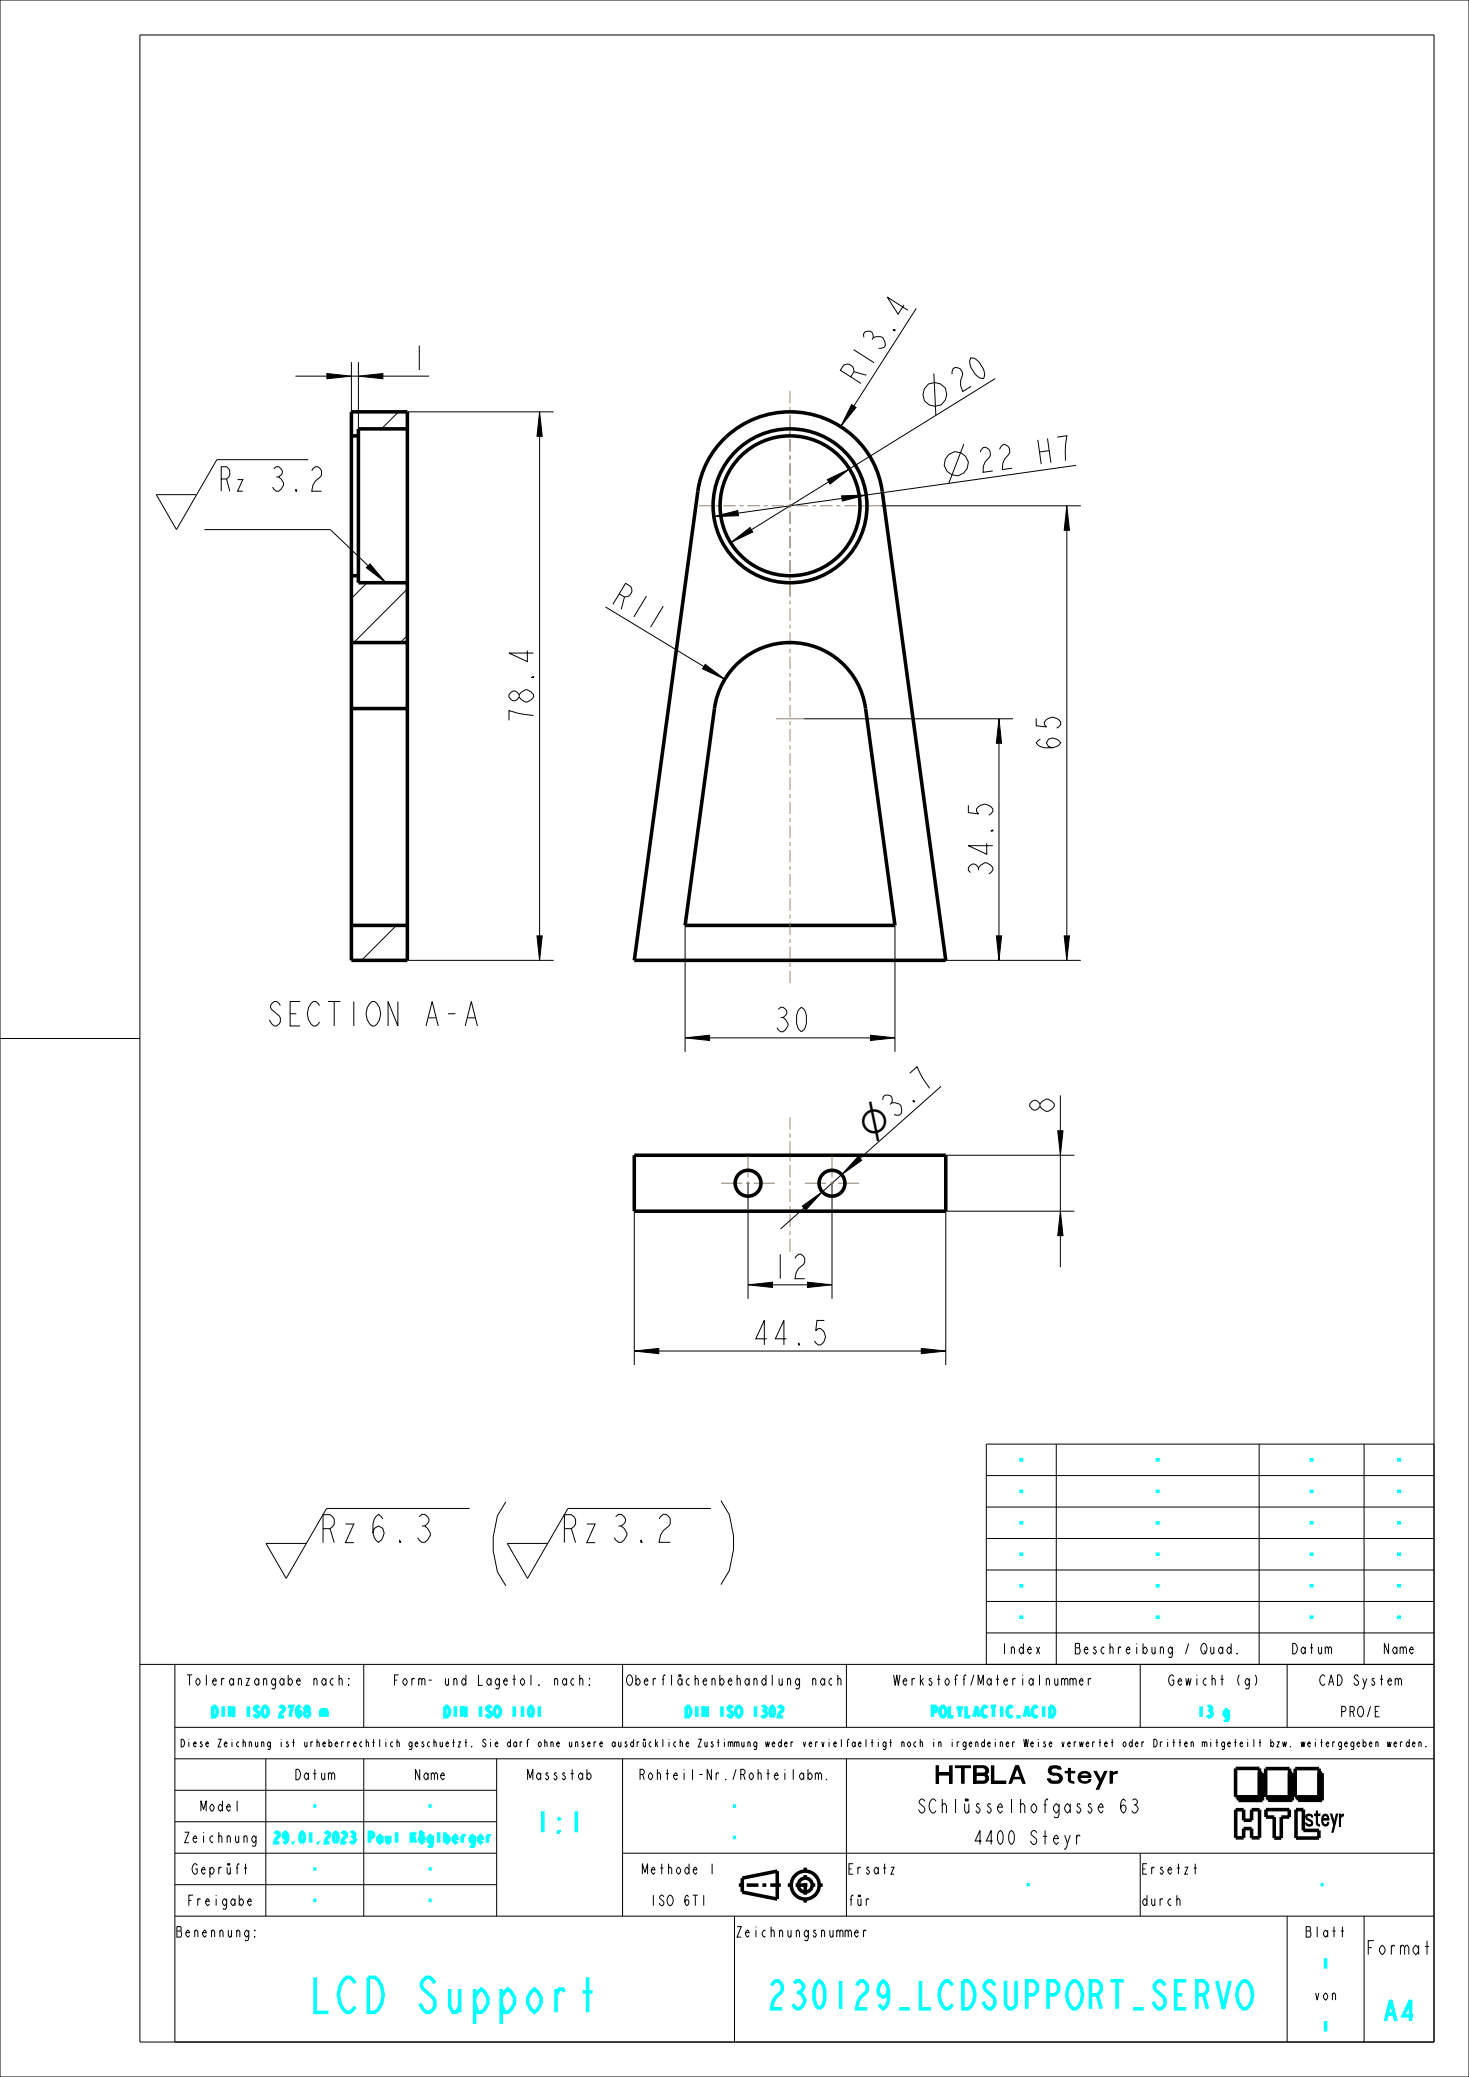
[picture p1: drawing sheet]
<svg xmlns="http://www.w3.org/2000/svg" width="210mm" height="297mm" viewBox="0 0 210 297" stroke-linecap="round" stroke-linejoin="round" font-family="sans-serif">
<g fill="none" stroke="#000" stroke-width=".14">
<path d="M0 0h210v297h-210zM20 5h185v287h-185zM42.2 53.8h4.5M46.7 53.4l3.5 .4-3.5 .4zM50.2 51.8v7.1M50.2 53.8h1M50.3 58.9l-.1 .1M51.2 53.8l3.5-.4v.8zM51.2 51.8v9.5M54.7 53.8h6.6M57 58.9l-2.5 2.4M58.2 58.9h20.9"/>
<path d="M77.1 58.9l.4 3.5h-.7zM121.7 57.9l.7 .4-2.2 2.7zM131 44.1l-8.9 14M133.5 53.4l.3 6M142.3 54.1l-20.9 13M77.1 62.4v71.4M102 73.9l3.5-.9 .1 .7zM104.4 77.6l2.8-2.2 .4 .7zM118.3 68.6l3.1-1.5-2.7 2.1zM118.5 68.9l-11.1 6.9M120.3 70.9l3.5-.1-3.4 .8zM120.4 71.3l-14.9 2.1"/>
<path d="M125.9 72.3h28.6M137.8 63.5l-2.2 5.6M152.5 72.3l.4 3.5h-.8zM152.5 75.8v58M153.8 66.5l-30 4.3M52.5 83.3l-2.3 2.3M58.2 84.2l-7.6 7.7M58.2 90.9l-1 1M86.6 86.8l14 8.5M100.8 95l2.8 2.1-3.2-1.5zM114.9 102.8h29.9M142.8 102.8l.4 3.5h-.8z"/>
<path d="M142.8 106.3v27.5M56.7 132.3l-5 5M58.2 137.3h20.9M76.8 133.8h.7l-.4 3.5zM97.9 132.3v18.1M127.9 132.3v18.1M135.2 137.3h19.3M142.4 133.8h.8l-.4 3.5zM152.1 133.8h.8l-.4 3.5zM0 148.5h20M97.9 148.4l3.5-.4v.8zM101.4 148.4h23"/>
<path d="M124.4 148l3.5 .4-3.5 .4zM134.5 155.3l-11.6 10.3M151.6 156.6v5.1M90.7 173.2v22M106.9 169.2v16.5M114.7 172.5l2.9-2.1-2.4 2.6zM114.9 172.7l-3.3 3M118.9 169.2v16.5M120.3 168l-2.7 2.4a1.85 1.85 0 0 0 1.3 .6M122.7 165.4l.5 .5-2.9 2.1zM135.2 165.2h18.4M151.2 161.7h.8l-.4 3.5z"/>
<path d="M151.6 173.2l.4 3.5h-.8zM151.6 165.2v8M151.6 176.7v4.5M153.6 173.2h-18.4v22M90.7 193.2l3.5-.4v.8zM94.2 193.2h37.5M106.9 183.7l3.5-.3v.7zM115.4 183.4l3.5 .3-3.5 .4zM131.7 192.8l3.5 .4-3.5 .4zM141 211h64M141 215.5h64M151 206.5v31.5"/>
<path d="M180 206.5v31.5M195 206.5v31.5M205 206.5h-64v31.5M20 238h185M25 238v54M52 238v9M89 238v9M121 238v9M141 220h64M141 224.5h64M141 229h64M141 233.5h64"/>
<path d="M163 238v9M184 238v9M25 247h180M25 251.5h180M25 256h46M38 251.5v22.5M52 251.5v22.5M71 251.5v22.5M89 251.5v22.5M121 251.5v22.5M177.1 256.9l-.1 .1M177.2 256.9l-.2 .2"/>
<path d="M177.3 256.9l-.3 .3M177.4 256.9l-.4 .4M177.5 256.9l-.5 .5M177.6 256.9l-.6 .5M177.6 256.9l-.5 .6M177.7 256.9l-.5 .6M177.8 256.9l-.5 .6M177.9 256.9l-.5 .6M178 256.9l-.5 .6M178.1 256.9l-.5 .6M178.2 256.9l-.5 .6M178.3 256.9l-.5 .6"/>
<path d="M178.4 256.9l-.6 .6M178.5 256.9l-.6 .6M178.5 256.9l-.5 .6M178.6 256.9l-.5 .6M178.7 256.9l-.5 .6M178.8 256.9l-.5 .6M178.9 256.9l-.5 .6M179 256.9l-.5 .6M179.1 256.9l-.5 .6M179.2 256.9l-.5 .6M179.3 256.9l-.6 .6M179.4 256.9l-.6 .6"/>
<path d="M179.4 256.9l-.5 .6M179.5 256.9l-.5 .6M179.6 256.9l-.5 .6M179.7 256.9l-.5 .6M179.8 256.9l-.5 .6M179.9 256.9l-.5 .6M180 256.9l-.5 .6M180.1 253.5l-.1 .1M180.2 253.5l-.2 .2M180.3 253.5l-.3 .3M180.4 253.5l-.4 .4M180.5 257.4v.1"/>
<path d="M180.5 257.3l-.1 .2M180.5 257.3l-.2 .2M180.5 257.2l-.3 .3M180.5 257.1l-.4 .4M180.5 257l-.5 .5M180.5 256.9l-.6 .6M180.5 256.8l-.7 .7M180.5 256.7l-.8 .8M180.5 256.6l-.9 .9M180.5 256.5l-.9 1M180.5 256.4l-.5 .5M180.5 256.4l-.5 .4"/>
<path d="M180.5 256.3l-.5 .4M180.5 256.2l-.5 .4M180.5 256.1l-.5 .4M180.5 256l-.5 .4M180.5 255.9l-.5 .4M180.5 255.8l-.5 .4M180.5 255.7l-.5 .5M180.5 255.6l-.5 .5M180.5 255.6l-.5 .4M180.5 255.5l-.5 .4M180.5 255.4l-.5 .4M180.5 255.3l-.5 .4"/>
<path d="M180.5 255.2l-.5 .4M180.5 255.1l-.5 .4M180.5 255l-.5 .4M180.5 254.9l-.5 .4M180.5 254.8l-.5 .5M180.5 254.7l-.5 .5M180.5 254.7l-.5 .4M180.5 254.6l-.5 .4M180.5 254.5l-.5 .4M180.5 254.4l-.5 .4M180.5 254.3l-.5 .4M180.5 254.2l-.5 .4"/>
<path d="M180.5 254.1l-.5 .4M180.5 254l-.5 .5M180.5 253.9l-.5 .5M180.5 253.8l-.5 .5M180.5 253.8l-.5 .4M180.5 253.7l-.5 .4M180.5 253.6l-.5 .4M181.3 257h.1M181.4 257l-.1 .1M181.5 257l-.2 .2M181.6 257l-.3 .2M181.7 257l-.4 .3"/>
<path d="M181.8 257l-.5 .4M181.9 257l-.5 .4M181.9 257l-.4 .4M182 257l-.4 .4M182.1 257l-.5 .4M182.2 257l-.5 .4M182.3 257l-.5 .4M182.4 257l-.5 .4M182.5 257l-.5 .4M182.6 257l-.5 .4M182.7 257l-.5 .4M182.7 257l-.4 .4"/>
<path d="M182.8 257l-.4 .4M182.9 257l-.5 .4M183 257l-.5 .4M183.1 257l-.5 .4M183.2 257l-.5 .4M183.3 257l-.5 .4M183.4 257l-.5 .4M183.5 257l-.5 .4M183.6 257l-.5 .4M183.6 257l-.4 .4M183.7 257l-.4 .4M183.8 257l-.5 .4"/>
<path d="M183.9 257l-.5 .4M184 257l-.5 .4M184.1 257l-.5 .4M184.2 257l-.5 .4M184.3 257l-.5 .4M184.4 253.5l-.1 .1M184.5 253.5l-.2 .2M184.6 253.5l-.3 .3M184.7 253.5l-.4 .4M184.7 257.4h.1M184.7 257.3l-.1 .1M184.7 257.2l-.2 .2"/>
<path d="M184.7 257.1l-.3 .3M184.7 257l-.4 .4M184.7 256.9l-.5 .5M184.7 256.8l-.5 .6M184.7 256.8l-.6 .6M184.7 256.7l-.7 .7M184.7 256.6l-.8 .8M184.7 256.5l-.4 .4M184.7 256.4l-.4 .4M184.7 256.3l-.4 .4M184.7 256.2l-.4 .4M184.7 256.1l-.4 .4"/>
<path d="M184.7 256l-.4 .4M184.7 255.9l-.4 .4M184.7 255.8l-.4 .4M184.7 255.7l-.4 .4M184.7 255.6l-.4 .4M184.7 255.5l-.4 .4M184.7 255.4l-.4 .4M184.7 255.3l-.4 .4M184.7 255.2l-.4 .4M184.7 255.1l-.4 .4M184.7 255l-.4 .5M184.7 255l-.4 .4"/>
<path d="M184.7 254.9l-.4 .4M184.7 254.8l-.4 .4M184.7 254.7l-.4 .4M184.7 254.6l-.4 .4M184.7 254.5l-.4 .4M184.7 254.4l-.4 .4M184.7 254.3l-.4 .4M184.7 254.2l-.4 .4M184.7 254.1l-.4 .5M184.7 254.1l-.4 .4M184.7 254l-.4 .4M184.7 253.9l-.4 .4"/>
<path d="M184.7 253.8l-.4 .4M184.7 253.7l-.4 .4M184.7 253.6l-.4 .4M185.6 257h.1M185.7 257l-.1 .1M185.8 257l-.2 .2M185.9 257l-.3 .3M186 257l-.4 .4M186.1 257l-.5 .4M186.2 257l-.5 .4M186.2 257l-.4 .4M186.3 257l-.4 .4"/>
<path d="M186.4 257l-.4 .4M186.5 257l-.5 .4M186.6 257l-.5 .4M186.7 257l-.5 .4M186.8 257l-.5 .4M186.9 257l-.5 .4M187 257l-.5 .4M187.1 257l-.5 .4M187.1 257l-.4 .4M187.2 257l-.4 .4M187.3 257l-.5 .4M187.4 257l-.5 .4"/>
<path d="M187.5 257l-.5 .4M187.6 257l-.5 .4M187.7 257l-.5 .4M187.8 257l-.5 .4M187.9 257l-.5 .4M188 257l-.5 .4M188 257l-.4 .4M188.1 257l-.4 .4M188.2 257l-.5 .4M188.3 257l-.5 .4M188.4 257l-.5 .4M188.5 257l-.5 .4"/>
<path d="M188.6 253.5v.1M188.7 253.5l-.1 .2M188.8 253.5l-.2 .2M188.9 253.5l-.3 .3M188.9 253.5l-.3 .4M189 257.4h.1M189 257.3l-.1 .1M189 257.3l-.2 .1M189 257.2l-.3 .2M189 257.1l-.4 .3M189 257l-.4 .4M189 256.9l-.5 .5"/>
<path d="M189 256.8l-.6 .6M189 256.7l-.7 .7M189 256.6l-.8 .8M189 256.5l-.9 .9M189 256.4l-.4 .5M189 256.4l-.4 .4M189 256.3l-.4 .4M189 256.2l-.4 .4M189 256.1l-.4 .4M189 256l-.4 .4M189 255.9l-.4 .4M189 255.8l-.4 .5"/>
<path d="M189 255.7l-.4 .5M189 255.6l-.4 .5M189 255.5l-.4 .5M189 255.5l-.4 .4M189 255.4l-.4 .4M189 255.3l-.4 .4M189 255.2l-.4 .4M189 255.1l-.4 .4M189 255l-.4 .4M189 254.9l-.4 .5M189 254.8l-.4 .5M189 254.7l-.4 .5"/>
<path d="M189 254.7l-.4 .4M189 254.6l-.4 .4M189 254.5l-.4 .4M189 254.4l-.4 .4M189 254.3l-.4 .4M189 254.2l-.4 .4M189 254.1l-.4 .4M189 254l-.4 .5M189 253.9l-.4 .5M189 253.8l-.4 .5M189 253.8l-.4 .4M189 253.7l-.4 .4"/>
<path d="M189 253.6l-.4 .4M25 260.5h46M25 265h46M25 269.5h46M25 274h180M89 265h116M105 274v18M163 265v9M184 274v18M195 274v18"/>
<circle cx="133.6" cy="56.4" r="1.72"/>
<circle cx="136.7" cy="66.3" r="1.72"/>
</g>
<path d="M105.6 269.6h6M112.6 269.6h5M115.1 272.1v-5" fill="none" stroke="#000" stroke-width=".51" stroke-dasharray=".6 .6 1.7 .6" stroke-linecap="butt"/>
<g fill="none" stroke="#000" stroke-width=".51">
<path d="M50.2 58.9h8v78.4h-8zM50.2 62.3h1M58.2 61.3h-7v22h7M103.8 62.5a13.3 13.3 0 0 1 22.3 7.8l9.1 67h-44.5l9.1-67a13 13 0 0 1 4-7.8zM50.2 91.9h8M50.2 82.3h1M105.3 95a10.9 10.9 0 0 1 11.2-2.5 10.9 10.9 0 0 1 7.2 8.8l4.2 31h-30l4.2-31a10.9 10.9 0 0 1 3.2-6.3zM50.2 101.3h8M50.2 132.3h8M90.7 165.2h44.5v8h-44.5zM176.6 252.9h3.4v4h-3.4zM176.6 258.8h1.2v1.5h1.1v-1.5h1.2v4h-1.2v-1.3h-1.1v1.3h-1.2z"/>
<path d="M180 253.5h.5v4h-3.5v-.6M180.9 252.9h3.4v4.1h-3.4zM181 258.8h3.3v1h-1.1v3h-1v-3h-1.2zM184.3 253.5h.4v3.9h-3.4v-.4M185.2 252.9h3.4v4.1h-3.4zM186.3 258.8h-1v4h3.2M188.6 253.5h.4v3.9h-3.4v-.4M106.1 268.6l5-1v4l-5-1z"/>
<circle cx="115.1" cy="269.6" r="2"/>
<circle cx="115.1" cy="269.6" r="1"/>
</g>
<g fill="#000">
<path d="M46.7 53.4l3.5 .4-3.5 .4zM51.2 53.8l3.5-.4v.8zM77.1 58.9l.4 3.5h-.7zM102 73.9l3.5-.9 .1 .7zM104.4 77.6l2.8-2.2 .4 .7zM121.7 57.9l.7 .4-2.2 2.7zM118.3 68.6l3.1-1.5-2.7 2.1zM120.3 70.9l3.5-.1-3.4 .8zM152.5 72.3l.4 3.5h-.8zM100.8 95l2.8 2.1-3.2-1.5zM142.8 102.8l.4 3.5h-.8zM76.8 133.8h.7l-.4 3.5z"/>
<path d="M142.4 133.8h.8l-.4 3.5zM152.1 133.8h.8l-.4 3.5zM97.9 148.4l3.5-.4v.8zM124.4 148l3.5 .4-3.5 .4zM114.7 172.5l2.9-2.1-2.4 2.6zM122.7 165.4l.5 .5-2.9 2.1zM151.2 161.7h.8l-.4 3.5zM151.6 173.2l.4 3.5h-.8zM90.7 193.2l3.5-.4v.8zM106.9 183.7l3.5-.3v.7zM115.4 183.4l3.5 .3-3.5 .4zM131.7 192.8l3.5 .4-3.5 .4z"/>
</g>
<g fill="none" stroke="#aa8137" stroke-width=".14">
<path d="M112.9 55.9v1.8M112.9 58.2v.6M112.9 59.3v1.8M112.9 61.7v.5M112.9 62.8v1.8M112.9 65.1v.6M112.9 66.3v1.7M112.9 68.6v.6M112.9 69.7v1.8M112.9 72v.6M112.9 73.2v1.7M112.9 75.5v.6"/>
<path d="M112.9 76.6v1.8M112.9 79v.5M112.9 80.1v1.7M112.9 82.4v.6M112.9 83.5v1.8M112.9 85.9v.5M112.9 87v1.8M112.9 89.3v.6M112.9 90.4v1.8M112.9 92.8v.5M112.9 93.9v1.8M112.9 96.2v.6"/>
<path d="M112.9 97.4v1.7M112.9 99.7v.6M110.9 102.8h4M112.9 100.8v1.8M112.9 103.1v.6M112.9 104.3v1.7M112.9 106.6v.6M112.9 107.7v1.8M112.9 110.1v.5M112.9 111.2v1.7M112.9 113.5v.6M112.9 114.6v1.8"/>
<path d="M112.9 117v.5M112.9 118.1v1.8M112.9 120.4v.6M112.9 121.5v1.8M112.9 123.9v.5M112.9 125v1.8M112.9 127.3v.6M112.9 128.5v1.7M112.9 130.8v.6M112.9 131.9v1.8M112.9 134.2v.6M112.9 135.4v1.7"/>
<path d="M112.9 137.7v.6M112.9 138.8v1.8M112.9 159.8v1.7M112.9 162.1v.5M112.9 163.2v1.7M112.9 165.5v.6M112.9 166.6v1.8M112.9 168.9v.6M112.9 170v1.9M112.9 172.5v.5M112.9 173.6v1.8M112.9 176v.6"/>
<path d="M112.9 177.1v1.9"/>
</g>
<!-- layer: ACHSEN -->
<g fill="none" stroke="#aa8137" stroke-width=".14">
<path d="M112.9 59.3v1.8M99.9 72.3h1.8M102.3 72.3h.5M103.4 72.3h1.8M105.7 72.3h.6M106.9 72.3h1.7M109.2 72.3h.6M110.3 72.3h1.8M112.7 72.3h.5M112.9 61.7v.5M112.9 62.8v1.8M112.9 65.1v.6"/>
<path d="M112.9 66.2v1.8M112.9 68.6v.5M112.9 69.7v1.8M112.9 72v.6M112.9 73.2v1.7M112.9 75.5v.6M112.9 76.6v1.8M112.9 79v.5M113.8 72.3h1.8M116.1 72.3h.6M117.2 72.3h1.8M119.6 72.3h.5"/>
<path d="M120.7 72.3h1.8M123 72.3h.6M124.2 72.3h1.7M112.9 80.1v1.8M112.9 82.4v.6M112.9 83.6v1.7M103.1 169.2h3M106.7 169.2h.5M106.9 165.3v3.1M106.9 168.9v.6M106.9 170v3M107.8 169.2h3"/>
<path d="M115.1 169.2h3M118.7 169.2h.5M118.9 165.3v3.1M118.9 168.9v.6M118.9 170v3M119.8 169.2h3"/>
</g>
<g fill="none" stroke="#000" stroke-width=".51">
<circle cx="112.9" cy="72.3" r="11"/>
<circle cx="112.9" cy="72.3" r="10"/>
<circle cx="106.9" cy="169.2" r="1.85"/>
<circle cx="118.9" cy="169.2" r="1.85"/>
</g>
<!-- layer: ZEICH_ELEMENTE -->
<path d="M29.2 75.7h18l5.4 5.2M44.1 65.7h-13.1l-5.8 10-2.9-5h5.8M52.9 80.6l2.3 2.7-2.8-2.1zM67.1 215.7h-20.4l-5.8 10-2.9-5h5.8M101.6 215.7h-20.4l-5.8 10M25.9 248.7a.55 .55 0 0 1 .5 .6 .55 .55 0 0 1-.5 .5zM85.7 249.3h.4l-.1-.2a.41 .41 0 0 0-.3 .3 .41 .41 0 0 0 .3 .4l.1-.2M87.9 249.3l-.2-.2a.41 .41 0 0 0-.2 .3 .41 .41 0 0 0 .2 .4l.2-.3M150 249.3h.4l-.2-.2a.41 .41 0 0 0-.2 .3 .41 .41 0 0 0 .2 .4l.2-.2M203.8 249.7l.1 .1z" fill="none" stroke="#000" stroke-width=".14"/>
<path d="M52.9 80.6l2.3 2.7-2.8-2.1z" fill="#000"/>
<g font-size="15.6">
<text x="66.9" y="226.8">(</text>
<text x="98.9" y="226.6">)</text>
</g>
<text font-size="6.5" fill="#0ff" x="44.6" y="287.8">LCD Support</text>
<g font-size="5.2">
<text x="45.4" y="220.6">Rz 6.3</text>
<text x="79.9" y="220.6">Rz 3.2</text>
</g>
<text font-size="5.2" fill="#0ff" x="110.4" y="287.3">230129_LCDSUPPORT_SERVO</text>
<g font-size="4.8">
<text x="124.6" y="163" transform="rotate(-42 124.6 163)">⌀3.7</text>
<text x="124.6" y="163" transform="rotate(-42 124.6 163)">⌀</text>
</g>
<g font-size="4.6">
<text x="58.5" y="52.9">1</text>
<text x="122.7" y="55.4" transform="rotate(-57 122.7 55.4)">R13.4</text>
<text x="137" y="56.4" transform="rotate(-32 137 56.4)">20</text>
<text x="31" y="70.2">R</text>
<text x="38.3" y="70.2">3.2</text>
<text x="139.8" y="67.6" transform="rotate(-8 139.8 67.6)">22 H7</text>
<text x="87" y="86" transform="rotate(31 87 86)">R11</text>
<text x="76.3" y="103.7" transform="rotate(-90 76.3 103.7)">78.4</text>
<text x="151.6" y="107.6" transform="rotate(-90 151.6 107.6)">65</text>
<text x="141.9" y="125.7" transform="rotate(-90 141.9 125.7)">34.5</text>
<text x="38.5" y="146.7">SECTION A-A</text>
<text x="110.4" y="147.5">30</text>
<text x="150.7" y="159.4" transform="rotate(-90 150.7 159.4)">8</text>
<text x="110.1" y="182.9">12</text>
<text x="107.3" y="192.3">44.5</text>
</g>
<g font-size="3.9" fill="#0ff">
<text x="76.5" y="262">1:1</text>
<text x="197.7" y="289">A4</text>
</g>
<g font-size="3.3">
<text x="33.5" y="70.2">z</text>
<text x="132.3" y="255">HTBLA</text>
<text x="148.3" y="255">Steyr</text>
<text x="186.7" y="261.1">steyr</text>
</g>
<g font-size="2.6" fill="#0ff">
<text x="145.3" y="209.8">-</text>
<text x="164.8" y="209.8">-</text>
<text x="186.8" y="209.8">-</text>
<text x="199.3" y="209.8">-</text>
<text x="145.3" y="214.3">-</text>
<text x="164.8" y="214.3">-</text>
<text x="186.8" y="214.3">-</text>
<text x="199.3" y="214.3">-</text>
<text x="145.3" y="218.8">-</text>
<text x="164.8" y="218.8">-</text>
<text x="186.8" y="218.8">-</text>
<text x="199.3" y="218.8">-</text>
<text x="145.3" y="223.3">-</text>
<text x="145.3" y="227.8">-</text>
<text x="164.8" y="223.3">-</text>
<text x="164.8" y="227.8">-</text>
<text x="186.8" y="223.3">-</text>
<text x="186.8" y="227.8">-</text>
<text x="199.3" y="223.3">-</text>
<text x="199.3" y="227.8">-</text>
<text x="145.3" y="232.3">-</text>
<text x="164.8" y="232.3">-</text>
<text x="186.8" y="232.3">-</text>
<text x="199.3" y="232.3">-</text>
</g>
<g font-size="2.6">
<text x="131.4" y="259.3">SChlüsselhofgasse 63</text>
<text x="139.2" y="263.8">4400 Steyr</text>
<text x="195.3" y="279.5">Format</text>
</g>
<g font-size="2">
<text x="143.1" y="236.5">Index</text>
<text x="153.8" y="236.5">Beschreibung / Quad.</text>
<text x="184.6" y="236.5">Datum</text>
<text x="197.7" y="236.5">Name</text>
<text x="26.8" y="241">Toleranzangabe nach:</text>
<text x="56.5" y="241">Form- und Lagetol. nach:</text>
<text x="89.8" y="241">Oberflächenbehandlung nach</text>
<text x="128" y="241">Werkstoff/Materialnummer</text>
<text x="167.1" y="241">Gewicht (g)</text>
<text x="188.7" y="241">CAD System</text>
<text x="191.6" y="245.5">PRO/E</text>
<text x="42.1" y="254.5">Datum</text>
<text x="59.2" y="254.5">Name</text>
<text x="75.3" y="254.5">Massstab</text>
<text x="91.5" y="254.5">Rohteil-Nr./Rohteilabm.</text>
<text x="26.2" y="263.5">Zeichnung</text>
<text x="28.6" y="259">Model</text>
<text x="27.4" y="268">Geprüft</text>
<text x="91.7" y="268">Methode I</text>
<text x="121.1" y="268">Ersatz</text>
<text x="163.1" y="268">Ersetzt</text>
<text x="26.8" y="272.5">Freigabe</text>
<text x="92.9" y="272.5">ISO 6T1</text>
<text x="121.1" y="272.5">für</text>
<text x="163.1" y="272.5">durch</text>
<text x="25.1" y="277">Benennung:</text>
<text x="105.1" y="277">Zeichnungsnummer</text>
<text x="186.6" y="277">Blatt</text>
<text x="187.7" y="286">von</text>
</g>
<g font-size="2" fill="#0ff">
<text x="30.3" y="245.5">DIN ISO 2768 m</text>
<text x="63.5" y="245.5">DIN ISO 1101</text>
<text x="98" y="245.5">DIN ISO 1302</text>
<text x="133.2" y="245.5">POLYLACTIC_ACID</text>
<text x="171.2" y="245.5">13 g</text>
<text x="39.2" y="263.5">29.01.2023</text>
<text x="44.4" y="259">-</text>
<text x="52.7" y="263.5">Paul Köglberger</text>
<text x="60.9" y="259">-</text>
<text x="104.4" y="259">-</text>
<text x="104.4" y="263.5">-</text>
<text x="44.4" y="268">-</text>
<text x="60.9" y="268">-</text>
<text x="44.4" y="272.5">-</text>
<text x="60.9" y="272.5">-</text>
<text x="146.4" y="270.3">-</text>
<text x="188.4" y="270.3">-</text>
<text x="188.9" y="281.5">1</text>
<text x="188.9" y="290.5">1</text>
</g>
<g font-size="1.4">
<text x="26.5" y="249.8">Diese Zeichnung ist urheberrechtlich geschuetzt. Sie darf ohne unsere</text>
<text x="88.1" y="249.8">ausdrückliche Zustimmung weder vervielfaeltigt noch in irgendeiner Weise</text>
<text x="152.2" y="249.8">verwertet oder Dritten mitgeteilt bzw. weitergegeben werden.</text>
</g>
</svg>
